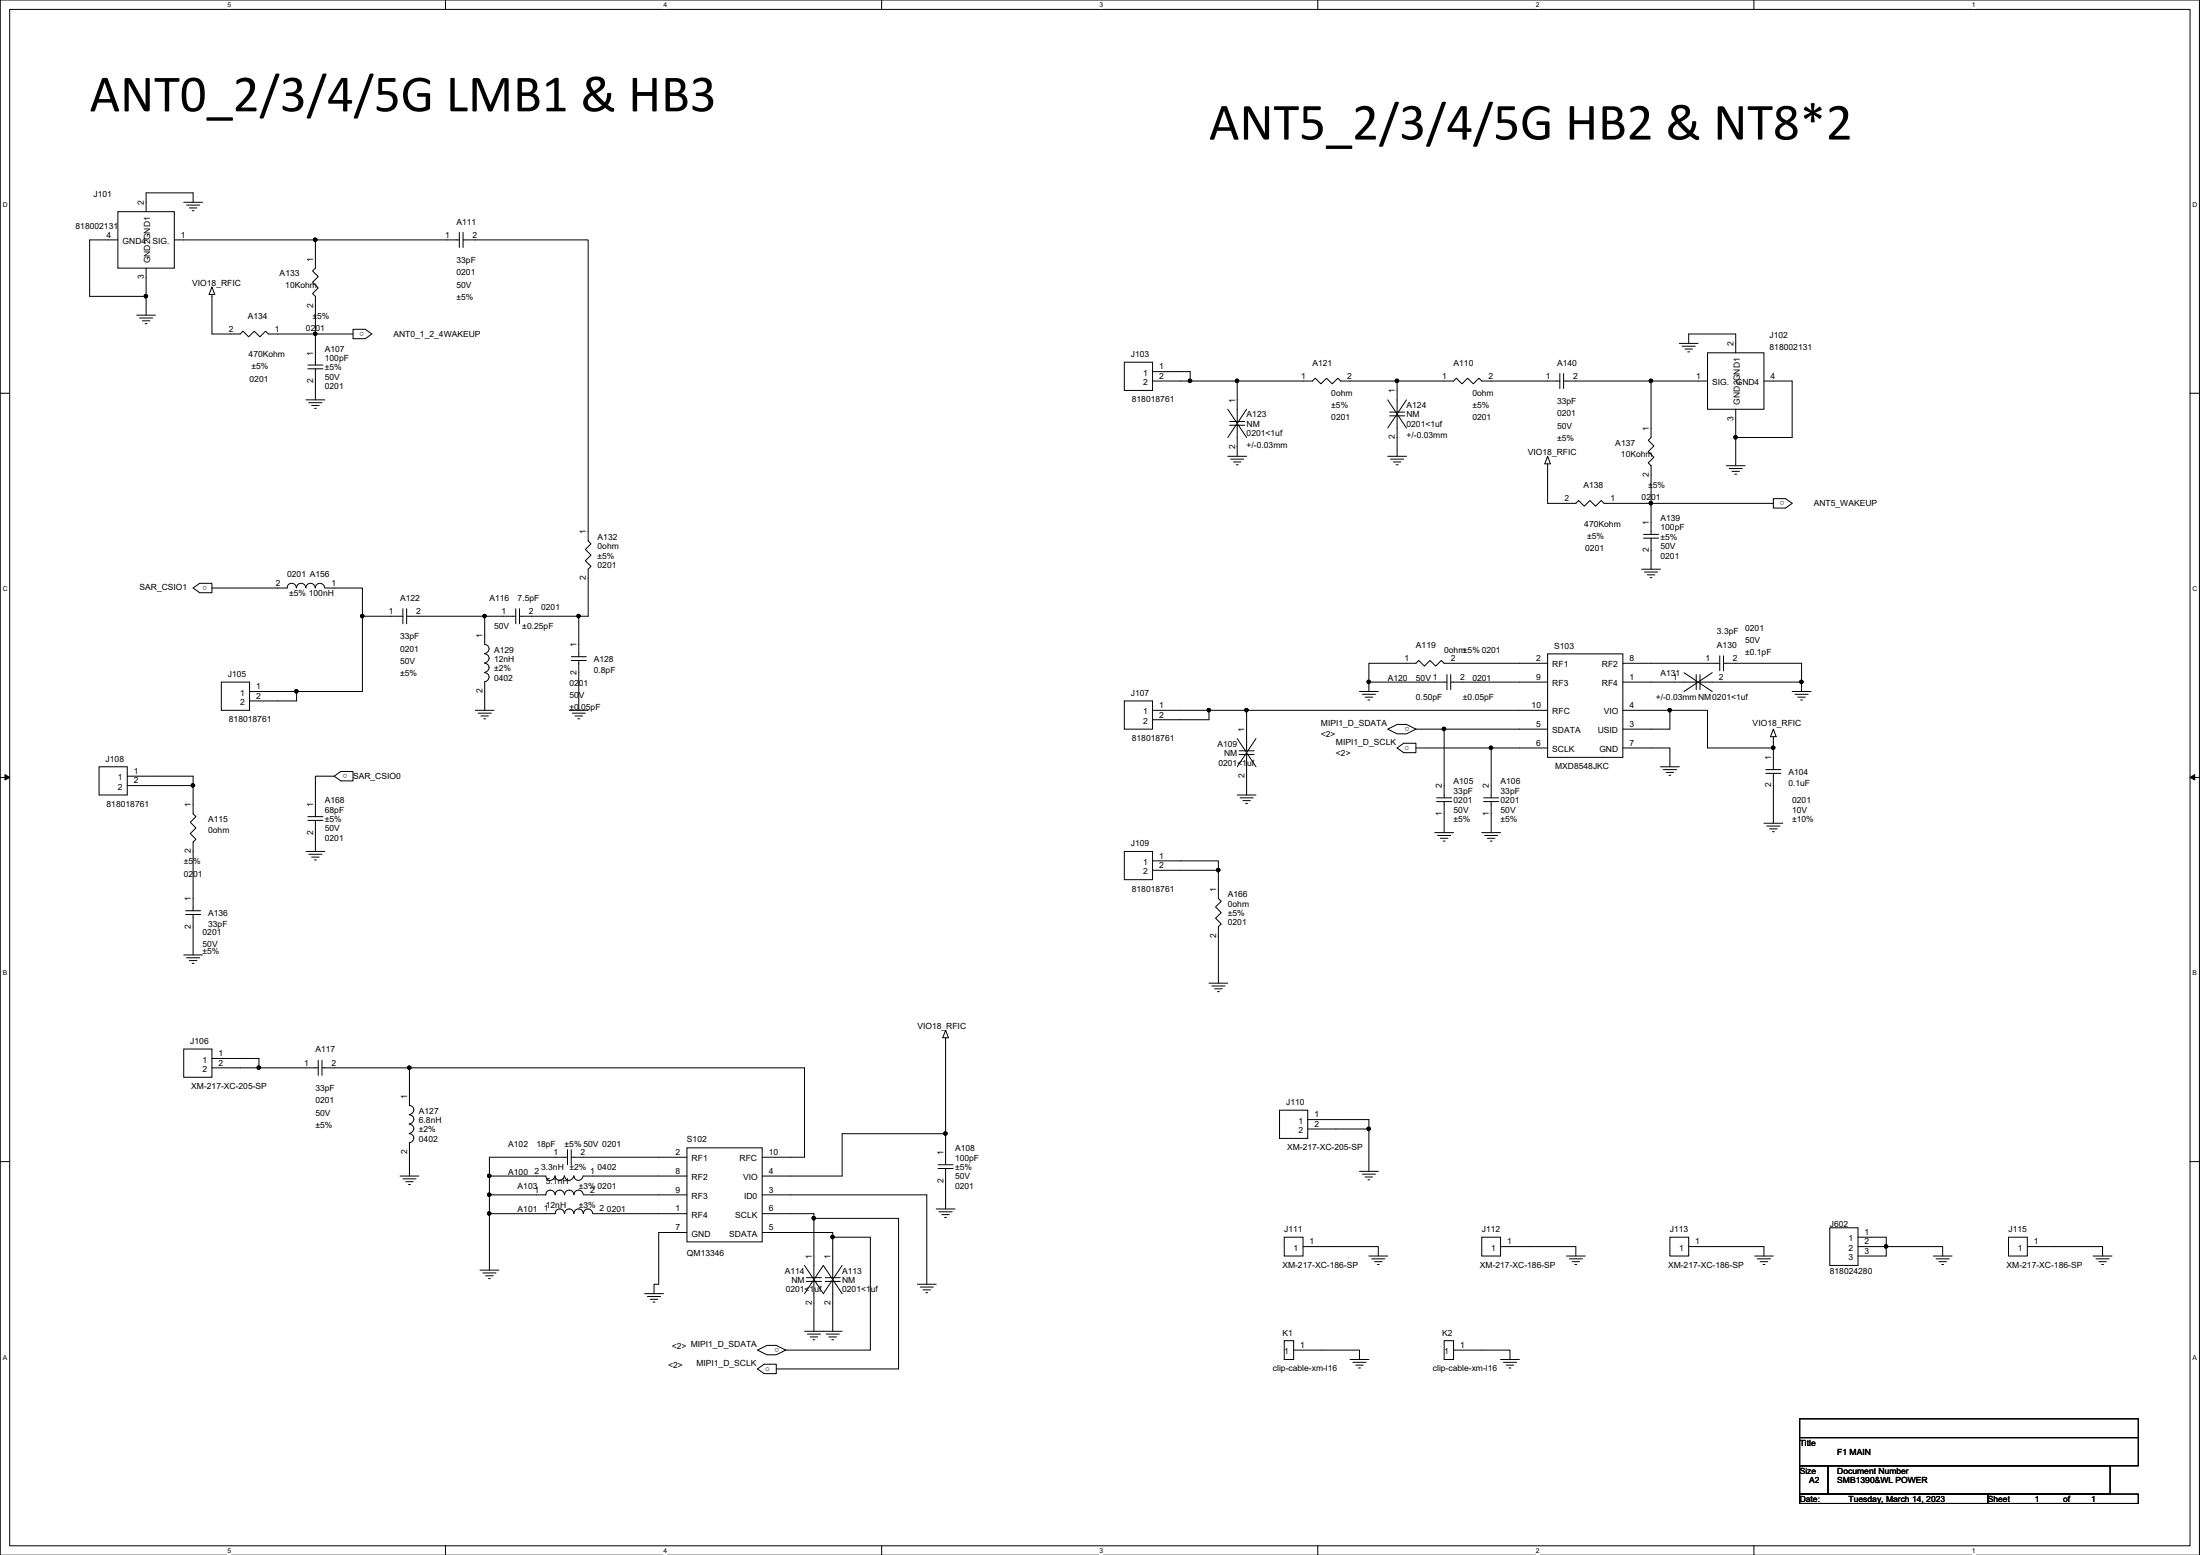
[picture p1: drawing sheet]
<svg xmlns="http://www.w3.org/2000/svg" width="297mm" height="210mm" viewBox="0 0 297 210" stroke-linecap="round" stroke-linejoin="round" font-family="sans-serif">
<path d="M0 0h297v209.9h-297zM1.3 1.3h294.4v207.4h-294.4z" fill="none" stroke="#000" stroke-width=".14"/>
<g fill="#fff">
<path d="M30.7 .1h.5v1h-.5z"/>
<path d="M30.7 208.8h.5v1h-.5z"/>
</g>
<path d="M60.2 0v1.3M60.2 208.7v1.2" fill="none" stroke="#000" stroke-width=".14"/>
<g fill="#fff">
<path d="M89.6 .1h.5v1h-.5z"/>
<path d="M89.6 208.8h.5v1h-.5z"/>
</g>
<path d="M119 0v1.3M119 208.7v1.2" fill="none" stroke="#000" stroke-width=".14"/>
<g fill="#fff">
<path d="M148.5 .1h.5v1h-.5z"/>
<path d="M148.5 208.8h.5v1h-.5z"/>
</g>
<path d="M177.9 0v1.3M177.9 208.7v1.2" fill="none" stroke="#000" stroke-width=".14"/>
<g fill="#fff">
<path d="M207.3 .1h.6v1h-.6z"/>
<path d="M207.3 208.8h.6v1h-.6z"/>
</g>
<path d="M236.8 0v1.3M236.8 208.7v1.2" fill="none" stroke="#000" stroke-width=".14"/>
<g fill="#fff">
<path d="M266.2 .1h.5v1h-.5z"/>
<path d="M266.2 208.8h.5v1h-.5z"/>
<path d="M.4 27.2h.6v1h-.6z"/>
<path d="M296 27.2h.7v1h-.7z"/>
<path d="M.4 79h.6v1h-.6z"/>
<path d="M296 79h.7v1h-.7z"/>
</g>
<path d="M0 53.1h1.3M295.7 53.1h1.3" fill="none" stroke="#000" stroke-width=".14"/>
<g fill="#fff">
<path d="M.4 130.9h.6v1h-.6z"/>
<path d="M296 130.9h.6v1h-.6z"/>
</g>
<path d="M0 104.9h1.3M.7 104.6l.6 .3-.6 .4zM295.7 104.9h1.3M295.7 104.9l.6-.3v.7z" fill="none" stroke="#000" stroke-width=".14"/>
<path d="M.7 104.6l.6 .3-.6 .4zM295.7 104.9l.6-.3v.7z" fill="#000"/>
<g fill="#fff">
<path d="M.4 182.7h.5v1h-.5z"/>
<path d="M296 182.7h.6v1h-.6z"/>
</g>
<g fill="none" stroke="#000" stroke-width=".14">
<path d="M15.9 28.6h7.6v7.6h-7.6zM15.9 32.4h-3.8v7.6h7.6M19.5 39.8h.4v.2v.1l-.2 .1-.2-.1zM19.7 36.2v3.8M23.5 32.4h19.1M24.8 27.3h2.5M25.2 27.7h1.8M25.6 28.1h1M25.9 28.4h.3M26.1 27.3v-1.3h-6.4v2.6M28.6 39.8v5.3h3.8l.4-.4 .8 .8 .7-.8 .8 .8 .8-.8 .3 .4h6.4M28.6 38.7l.4 1.1h-.8z"/>
<path d="M42.4 32.2h.3l.1 .1-.1 .2-.2 .1-.1-.1zM62 31.4v2M62 32.4h-19.4v3.8l-.4 .4 .8 .7-.8 .8 .8 .8-.8 .7 .4 .4v5.1M62.5 32.4h16.9v40.6l.4 .4-.8 .8 .8 .7-.8 .8 .8 .8-.4 .3v6.4h-1.3v5.4M62.5 31.4v2M18.5 42.5h2.5M18.8 42.9h1.8M19.2 43.3h1M19.6 43.7h.3M19.7 40v2.5M41.3 54h2.6M41.6 49.3h2"/>
<path d="M41.6 49.8h2M41.7 54.4h1.8M42.1 54.7h1M42.4 44.9h.3l.1 .1-.1 .2-.2 .1-.1-.1zM42.5 55.1h.2M42.6 45.1h5.1M42.6 45.1v4.2M42.6 49.8v4.2M47.7 44.4h1.6l.9 .7-.9 .6h-1.6zM151.8 48.9h3.8v3.8h-3.8zM155.6 50.2h5.1v1.2M155.6 51.4h11.4"/>
<path d="M160.5 51.2h.3l.1 .2-.1 .2h-.1h-.2zM165.8 55.2l2.5 3.9M166 56.9h2.1M166 57.4h2.1M166.8 51.2h.4l.1 .2-.1 .2h-.2h-.2zM167 51.4v5.5M167 57.4v4.2M167 51.4h10.2l.4-.3 .7 .7 .8-.7 .8 .7 .7-.7 .4 .3h7.6M168.3 55.2l-2.5 3.9M187.4 54l2.5 3.8M187.6 55.6h2M187.6 56.1h2"/>
<path d="M188.4 51.2h.4v.2v.2h-.2h-.2zM188.6 51.4v4.2M188.6 56.1v5.5M188.6 51.4h7.7l.3-.3 .8 .7 .8-.7 .7 .7 .8-.7 .4 .3h10.5M189.9 54l-2.5 3.8M210.6 50.4v2.1M211.1 50.4v2.1M211.1 51.4h11.8M222.7 51.2h.4v.2v.2h-.2h-.2zM222.9 51.4h7.6M222.9 51.4v7.7l-.4 .3 .8 .8-.8 .8 .8 .7-.8 .8 .4 .4v5M226.7 46.4h2.6"/>
<path d="M227.1 46.7h1.8M227.5 47.1h1M227.9 47.5h.2M228 46.4v-1.3h6.4v2.5M230.5 47.6h7.7v7.6h-7.7zM234.2 58.9h.3l.1 .1-.1 .2-.2 .1-.1-.1zM234.4 55.2v3.9M234.4 59.1v3.8M238.2 51.4h3.8v7.7h-7.6M26.1 79.4l.9-.7h1.6v1.3h-1.6zM40 79.3a.61 .61 0 0 0-.6-.6 .61 .61 0 0 0-.6 .7h-10.2M41.3 79.3a.61 .61 0 0 0-.7-.6 .61 .61 0 0 0-.6 .7"/>
<path d="M42.5 79.3a.61 .61 0 0 0-.6-.6 .61 .61 0 0 0-.6 .7M43.8 79.3a.61 .61 0 0 0-.6-.6 .61 .61 0 0 0-.6 .7M43.9 79.4h5v3.8M165.8 61.6h2.5M166.2 62h1.7M166.5 62.4h1.1M166.9 62.7h.3M187.4 61.6h2.5M187.7 62h1.8M188.1 62.4h1M188.5 62.7h.3M209 62.6v5.3h3.8l.3-.3 .8 .7 .8-.7 .7 .7 .8-.7 .4 .3h6.3"/>
<path d="M209 61.6l.3 1h-.7zM221.7 76.8h2.5M221.9 72.1h2M221.9 72.6h2M222 77.2h1.8M222.4 77.6h1M222.7 67.7h.4v.2v.2l-.2 .1-.2-.1zM222.8 78h.3M222.9 67.9v4.2M222.9 72.6v4.2M222.9 67.9h16.5M233.1 62.9h2.5"/>
<path d="M233.5 63.2h1.7M233.8 63.6h1.1M234.2 64h.3M239.4 67.3h1.7l.9 .6-.9 .7h-1.7zM29.9 92.1h3.8v3.8h-3.8zM33.7 93.3h6.3M39.8 93.1h.4l.1 .2-.1 .2-.2 .1-.2-.1zM48.7 83h.4v.1v.2l-.2 .1-.2-.1zM48.9 83.2v10.1h-8.9v1.3h-6.3M48.9 83.2h5.5M54.4 82.2v2M54.9 82.2v2"/>
<path d="M54.9 83.2h10.5M64.2 95.9h2.5M64.6 96.3h1.7M64.9 96.6h1.1M65.2 83h.4l.1 .1-.1 .2-.2 .1-.2-.1zM65.3 97h.3M65.4 92.1v3.8M65.4 88.3a.61 .61 0 0 1 .6 .6 .61 .61 0 0 1-.6 .6M65.4 89.5a.61 .61 0 0 1 .6 .7 .61 .61 0 0 1-.6 .6M65.4 90.8a.61 .61 0 0 1 .6 .6 .61 .61 0 0 1-.6 .6M69.6 83.2h-4.2v3.8a.61 .61 0 0 1 .6 .6 .61 .61 0 0 1-.6 .6M69.6 82.2v2"/>
<path d="M70.1 82.2v2M70.1 83.2h8M76.9 95.9h2.5M77.1 88.6h2.1M77.1 89.2h2.1M77.3 96.3h1.7M77.6 96.6h1.1M77.9 83h.4l.1 .1-.1 .2-.2 .1-.2-.1zM78 97h.3M78.1 89.2v6.7M151.8 94.6h3.8v3.8h-3.8zM155.6 95.9h7.6"/>
<path d="M163 95.7h.4v.1v.2l-.2 .1-.2-.1zM163.2 95.9v1.3h-7.6M163.2 95.9h5.1M167 99.7l2.6 3.8M168.1 95.7h.3l.1 .1-.1 .2-.1 .1-.2-.1zM168.3 95.9v5.4M168.3 95.9h40.7M169.6 99.7l-2.6 3.8M183.6 93.3h2.5M183.9 93.7h1.8M184.3 94.1h1M184.6 91.9h.4v.1v.2l-.2 .1-.2-.1z"/>
<path d="M184.7 94.5h.3M184.8 92.1h10.6M184.8 92.1v1.2M187.4 98.4l1.2-.6h1.3l1.3 .6-1.3 .7h-1.3zM191.2 98.4h3.8M194.8 98.2h.3l.1 .2-.1 .2h-.2h-.1zM195 98.4v9.3M195 98.4h14M195.4 91.1v2M195.9 92.1h13.1M195.9 91.1v2M209 89.5h-14l-.4-.3-.8 .7-.7-.7-.8 .7-.7-.7-.4 .3h-6.4v2.6"/>
<path d="M209 88.3h10.1v13.9h-10.1zM219.1 92.1h9.9M219.1 95.9h6.4M219.1 89.5h13.1M225.3 95.7h.3l.1 .1-.1 .2-.2 .1-.1-.1zM225.5 95.9v2.5h-6.4M225.5 95.9h5v5.1h8.9M227.4 90.8l3.8 2.5M229 91.1v2M229.5 91.1v2M229.5 92.1h13.7M231.2 90.8l-3.8 2.5"/>
<path d="M232.2 88.5v2.1M232.7 88.5v2.1M232.7 89.5h10.5v2.6M239.4 98.4l.4 1h-.7zM239.4 99.4v1.6M242 93.3h2.5M242.4 93.7h1.7M242.7 94.1h1.1M243 91.9h.4l.1 .1-.1 .2-.2 .1-.2-.1zM243.1 94.5h.3M243.2 92.1v1.2M13.4 103.5h3.8v3.8h-3.8z"/>
<path d="M17.2 104.8h8.9v1.2M17.2 106h8.9M25.9 105.8h.3l.1 .2-.1 .2-.2 .1-.1-.1zM26.1 106v3.9l.4 .3-.8 .8 .8 .8-.8 .7 .8 .8-.4 .4v9.2M41.3 114.9h2.6M41.6 110.2h2M41.6 110.7h2M41.7 115.3h1.8M42.1 115.7h1M42.5 116.1h.2M42.6 110.7v4.2M45.1 104.8l.9-.7h1.7v1.3h-1.7z"/>
<path d="M45.1 104.8h-2.5v5.4M151.8 114.9h3.8v3.8h-3.8zM155.6 116.2h8.9v1.3M155.6 117.5h8.9v3.8l.4 .4-.8 .7 .8 .8-.8 .8 .8 .7-.4 .4v7.6M164.3 117.3h.3l.1 .1-.1 .2-.1 .1-.2-.1zM167 107.3h2.6M167.3 101.3h2M167.3 101.9h2M167.4 107.7h1.8M167.8 108.1h1M168.2 108.5h.2M168.3 101.9v5.4"/>
<path d="M188.6 101l.9-.7h1.7v1.3h-1.7zM191.2 101h10.1M193.7 112.4h2.6M194 108.2h2M194 107.7h2M194.1 112.8h1.8M194.5 113.2h1M194.9 113.5h.2M195 108.2v4.2M200.1 112.4h2.5M200.3 108.2h2M200.3 107.7h2"/>
<path d="M200.4 112.8h1.8M200.8 113.2h1M201.1 100.8h.4v.1v.2l-.2 .1-.2-.1zM201.2 113.5h.3M201.3 101h7.7M201.3 108.2v4.2M201.3 101v6.7M219.1 101h6.4v2.5M224.2 103.5h2.5M224.6 103.9h1.8M225 104.3h1M225.3 104.6h.3"/>
<path d="M238.2 111.1h2.5M238.4 103.9h2M238.4 104.4h2M238.5 111.5h1.8M238.9 111.9h1M239.2 100.8h.4v.1v.2l-.2 .1-.2-.1zM239.3 112.3h.3M239.4 101v2.9M239.4 104.4v6.7M24.8 128.9h2.5M25.1 122.9h2M25.1 123.4h2"/>
<path d="M25.2 129.3h1.8M25.6 129.7h1M25.9 130h.3M26.1 123.4v5.5M127.7 139.1l.4 1h-.8zM163.2 132.7h2.6M163.6 133.1h1.8M164 133.5h1M164.4 133.9h.2M0 156.8h1.3M24.8 141.6h3.8v3.8h-3.8zM28.6 142.9h6.4v1.2"/>
<path d="M28.6 144.1h6.4M34.8 143.9h.3l.1 .2-.1 .2-.2 .1-.1-.1zM35 144.1h8M43 143.1v2.1M43.5 143.1v2.1M43.5 144.1h11.8M54 158.7h2.6M54.4 159.1h1.8M54.8 159.5h1M55.1 143.9h.3l.1 .2-.1 .2-.2 .1-.1-.1zM55.2 159.9h.2M55.3 150.5a.61 .61 0 0 1 .6 .6 .61 .61 0 0 1-.7 .6"/>
<path d="M55.3 151.8a.61 .61 0 0 1 .6 .6 .61 .61 0 0 1-.7 .6M55.3 153a.61 .61 0 0 1 .6 .7 .61 .61 0 0 1-.7 .6M55.3 144.1v5.1a.61 .61 0 0 1 .6 .7 .61 .61 0 0 1-.7 .6M55.3 154.3v4.4M55.3 144.1h53.3v12.1h-5.7M65.9 158.6h.3l.1 .1-.1 .2-.2 .1-.1-.1zM66.1 158.7v2.6M74.9 158.7a.61 .61 0 0 1-.6 .6 .61 .61 0 0 1-.6-.6h-7.6M76.2 158.7a.61 .61 0 0 1-.6 .6 .61 .61 0 0 1-.6-.6M76.6 155.2v2M76.6 156.2h-10.5v2.5M77.1 155.2v2"/>
<path d="M77.1 156.2h15.6M77.5 158.7a.61 .61 0 0 1-.6 .6 .61 .61 0 0 1-.7-.6M78.7 158.7a.61 .61 0 0 1-.6 .6 .61 .61 0 0 1-.6-.6M78.8 158.7h13.9M92.7 154.9h10.2v12.7h-10.2zM126.7 157.2h2M126.7 157.7h2M127.5 152.8h.3l.1 .2-.1 .2h-.2h-.1zM127.7 140.1v12.9M127.7 153v4.2M127.7 157.7v5.5M127.7 153h-14v5.7h-10.8"/>
<path d="M172.8 149.9h3.8v3.8h-3.8zM176.6 151.1h8.2v1.3M176.6 152.4h8.2M183.6 158.1h2.5M183.9 158.5h1.8M184.3 158.9h1M184.6 152.2h.4v.2v.1l-.2 .1-.2-.1zM184.7 159.3h.3M184.8 152.4v5.7M295.7 156.8h1.3M64.8 171.4h2.5M65.2 171.8h1.8"/>
<path d="M65.6 172.2h1M65.9 161.1h.3l.1 .1-.1 .2-.2 .1-.1-.1zM65.9 163.6h.3l.1 .2-.1 .2h-.2h-.1zM66 172.6h.2M66.1 161.3v2.5M66.1 163.8v7.6M74.9 161.2a.61 .61 0 0 0-.6-.5 .61 .61 0 0 0-.6 .6h-7.6M76.2 161.2a.61 .61 0 0 0-.6-.5 .61 .61 0 0 0-.6 .6M76.2 163.8a.61 .61 0 0 0-.6-.6 .61 .61 0 0 0-.6 .6h-8.9M77.5 161.2a.61 .61 0 0 0-.7-.5 .61 .61 0 0 0-.6 .6M77.5 163.8a.61 .61 0 0 0-.7-.6 .61 .61 0 0 0-.6 .6M78.7 161.2a.61 .61 0 0 0-.6-.5 .61 .61 0 0 0-.6 .6"/>
<path d="M78.7 163.8a.61 .61 0 0 0-.6-.6 .61 .61 0 0 0-.6 .6M78.8 161.3h13.9M80 163.8a.61 .61 0 0 0-.6-.6 .61 .61 0 0 0-.6 .6M80 163.8h12.7M87 174.6h2.6M87.4 175h1.8M87.8 175.4h1M88.2 175.8h.2M92.7 166.4h-3.8v7h-.6v1.2M102.9 166.4h9.5v.6M102.9 163.8h7v.7h11.4v20.3h-16.5M102.9 161.3h22.2v12.1"/>
<path d="M108.6 174.6l2.6-3.8 2.5 3.8M108.6 179.7h5.1M108.6 170.8l2.6 3.8 2.5-3.8M108.9 172.5h2M108.9 173h2M109.7 164.3h.3l.1 .1-.1 .2-.1 .1-.2-.1zM109.9 164.5v8M109.9 173v6.7M111.4 172.5h2M111.4 173h2M112.2 166.8h.4v.2v.1l-.2 .1-.2-.1zM112.4 167v5.5"/>
<path d="M112.4 173v6.7M112.4 167h5.1v15.2h-11.4M123.9 173.4h2.5M124.2 173.7h1.8M124.6 174.1h1M125 174.5h.3M126.4 163.2h2.5M126.8 163.6h1.8M127.2 164h1M127.5 164.3h.3M173.4 167h2.5v2.5h-2.5zM175.9 168.3h10.2v1.2"/>
<path d="M184.8 169.5h2.6M185.2 169.9h1.8M185.6 170.3h1M186 170.7h.2M200.1 167h2.5v2.5h-2.5zM202.6 168.3h10.2v1.2M211.5 169.5h2.5M211.9 169.9h1.8M212.3 170.3h1M212.6 170.7h.3M225.5 167h2.5v2.5h-2.5zM228 168.3h10.2v1.2"/>
<path d="M236.9 169.5h2.5M237.3 169.9h1.8M237.7 170.3h1M238 170.7h.3M247.1 165.7h3.8v5.1h-3.8zM250.9 167h3.8v1.3M250.9 168.3h3.8M254.5 168.1h.3l.1 .1-.1 .2-.2 .1-.1-.1zM254.7 168.3v1.2h-3.8M254.7 168.3h7.6v1.2M261 169.5h2.6M261.4 169.9h1.8"/>
<path d="M261.8 170.3h1M262.2 170.7h.2M271.2 167h2.5v2.5h-2.5zM273.7 168.3h10.2v1.2M282.6 169.5h2.6M283 169.9h1.8M283.4 170.3h1M283.8 170.7h.2M102.3 182.2l1.2-.6h1.3l1.3 .6-1.3 .7h-1.3zM102.3 184.8l.9-.7h1.6v1.3h-1.6zM109 180.1h1.8M109.4 180.5h1"/>
<path d="M109.8 180.8h.2M111.5 180.1h1.8M111.9 180.5h1M112.3 180.8h.3M173.4 181h1.3v2.5h-1.3zM174.7 182.2h8.9v1.3M182.3 183.5h2.5M182.7 183.9h1.7M183 184.3h1.1M183.4 184.7h.3M195 181h1.3v2.5h-1.3zM196.3 182.2h7.6v1.3"/>
<path d="M202.6 183.5h2.5M203 183.9h1.8M203.4 184.3h1M203.7 184.7h.3M243 191.5h45.7v2.6h-45.7zM243 194.1h45.7v3.8h-45.7zM243 197.9h3.8v3.8h-3.8zM246.8 197.9h38.1v3.8h-38.1zM243 201.7h25.4v1.2h-25.4zM268.4 201.7h20.3v1.2h-20.3z"/>
</g>
<g fill="#000">
<path d="M19.5 39.8h.4v.2v.1l-.2 .1-.2-.1z" fill-rule="evenodd"/>
<path d="M19.5 39.8h.4v.2v.1l-.2 .1-.2-.1z" fill-rule="evenodd"/>
<path d="M42.4 32.2h.3l.1 .1-.1 .2-.2 .1-.1-.1z" fill-rule="evenodd"/>
<path d="M42.4 32.2h.3l.1 .1-.1 .2-.2 .1-.1-.1z" fill-rule="evenodd"/>
<path d="M42.4 44.9h.3l.1 .1-.1 .2-.2 .1-.1-.1z" fill-rule="evenodd"/>
<path d="M42.4 44.9h.3l.1 .1-.1 .2-.2 .1-.1-.1z" fill-rule="evenodd"/>
<path d="M160.5 51.2h.3l.1 .2-.1 .2h-.1h-.2z" fill-rule="evenodd"/>
<path d="M160.5 51.2h.3l.1 .2-.1 .2h-.1h-.2z" fill-rule="evenodd"/>
<path d="M166.8 51.2h.4l.1 .2-.1 .2h-.2h-.2z" fill-rule="evenodd"/>
<path d="M166.8 51.2h.4l.1 .2-.1 .2h-.2h-.2z" fill-rule="evenodd"/>
<path d="M188.4 51.2h.4v.2v.2h-.2h-.2z" fill-rule="evenodd"/>
<path d="M188.4 51.2h.4v.2v.2h-.2h-.2z" fill-rule="evenodd"/>
<path d="M222.7 51.2h.4v.2v.2h-.2h-.2z" fill-rule="evenodd"/>
<path d="M222.7 51.2h.4v.2v.2h-.2h-.2z" fill-rule="evenodd"/>
<path d="M234.2 58.9h.3l.1 .1-.1 .2-.2 .1-.1-.1z" fill-rule="evenodd"/>
<path d="M234.2 58.9h.3l.1 .1-.1 .2-.2 .1-.1-.1z" fill-rule="evenodd"/>
<path d="M222.7 67.7h.4v.2v.2l-.2 .1-.2-.1z" fill-rule="evenodd"/>
<path d="M222.7 67.7h.4v.2v.2l-.2 .1-.2-.1z" fill-rule="evenodd"/>
<path d="M39.8 93.1h.4l.1 .2-.1 .2-.2 .1-.2-.1z" fill-rule="evenodd"/>
<path d="M39.8 93.1h.4l.1 .2-.1 .2-.2 .1-.2-.1z" fill-rule="evenodd"/>
<path d="M48.7 83h.4v.1v.2l-.2 .1-.2-.1z" fill-rule="evenodd"/>
<path d="M48.7 83h.4v.1v.2l-.2 .1-.2-.1z" fill-rule="evenodd"/>
<path d="M65.2 83h.4l.1 .1-.1 .2-.2 .1-.2-.1z" fill-rule="evenodd"/>
<path d="M65.2 83h.4l.1 .1-.1 .2-.2 .1-.2-.1z" fill-rule="evenodd"/>
<path d="M77.9 83h.4l.1 .1-.1 .2-.2 .1-.2-.1z" fill-rule="evenodd"/>
<path d="M77.9 83h.4l.1 .1-.1 .2-.2 .1-.2-.1z" fill-rule="evenodd"/>
<path d="M163 95.7h.4v.1v.2l-.2 .1-.2-.1z" fill-rule="evenodd"/>
<path d="M163 95.7h.4v.1v.2l-.2 .1-.2-.1z" fill-rule="evenodd"/>
<path d="M168.1 95.7h.3l.1 .1-.1 .2-.1 .1-.2-.1z" fill-rule="evenodd"/>
<path d="M168.1 95.7h.3l.1 .1-.1 .2-.1 .1-.2-.1z" fill-rule="evenodd"/>
<path d="M184.6 91.9h.4v.1v.2l-.2 .1-.2-.1z" fill-rule="evenodd"/>
<path d="M184.6 91.9h.4v.1v.2l-.2 .1-.2-.1z" fill-rule="evenodd"/>
<path d="M194.8 98.2h.3l.1 .2-.1 .2h-.2h-.1z" fill-rule="evenodd"/>
<path d="M194.8 98.2h.3l.1 .2-.1 .2h-.2h-.1z" fill-rule="evenodd"/>
<path d="M225.3 95.7h.3l.1 .1-.1 .2-.2 .1-.1-.1z" fill-rule="evenodd"/>
<path d="M225.3 95.7h.3l.1 .1-.1 .2-.2 .1-.1-.1z" fill-rule="evenodd"/>
<path d="M243 91.9h.4l.1 .1-.1 .2-.2 .1-.2-.1z" fill-rule="evenodd"/>
<path d="M243 91.9h.4l.1 .1-.1 .2-.2 .1-.2-.1z" fill-rule="evenodd"/>
<path d="M25.9 105.8h.3l.1 .2-.1 .2-.2 .1-.1-.1z" fill-rule="evenodd"/>
<path d="M25.9 105.8h.3l.1 .2-.1 .2-.2 .1-.1-.1z" fill-rule="evenodd"/>
<path d="M164.3 117.3h.3l.1 .1-.1 .2-.1 .1-.2-.1z" fill-rule="evenodd"/>
<path d="M164.3 117.3h.3l.1 .1-.1 .2-.1 .1-.2-.1z" fill-rule="evenodd"/>
<path d="M201.1 100.8h.4v.1v.2l-.2 .1-.2-.1z" fill-rule="evenodd"/>
<path d="M201.1 100.8h.4v.1v.2l-.2 .1-.2-.1z" fill-rule="evenodd"/>
<path d="M239.2 100.8h.4v.1v.2l-.2 .1-.2-.1z" fill-rule="evenodd"/>
<path d="M239.2 100.8h.4v.1v.2l-.2 .1-.2-.1z" fill-rule="evenodd"/>
<path d="M34.8 143.9h.3l.1 .2-.1 .2-.2 .1-.1-.1z" fill-rule="evenodd"/>
<path d="M34.8 143.9h.3l.1 .2-.1 .2-.2 .1-.1-.1z" fill-rule="evenodd"/>
<path d="M55.1 143.9h.3l.1 .2-.1 .2-.2 .1-.1-.1z" fill-rule="evenodd"/>
<path d="M55.1 143.9h.3l.1 .2-.1 .2-.2 .1-.1-.1z" fill-rule="evenodd"/>
<path d="M65.9 158.6h.3l.1 .1-.1 .2-.2 .1-.1-.1z" fill-rule="evenodd"/>
<path d="M65.9 158.6h.3l.1 .1-.1 .2-.2 .1-.1-.1z" fill-rule="evenodd"/>
<path d="M127.5 152.8h.3l.1 .2-.1 .2h-.2h-.1z" fill-rule="evenodd"/>
<path d="M127.5 152.8h.3l.1 .2-.1 .2h-.2h-.1z" fill-rule="evenodd"/>
<path d="M184.6 152.2h.4v.2v.1l-.2 .1-.2-.1z" fill-rule="evenodd"/>
<path d="M184.6 152.2h.4v.2v.1l-.2 .1-.2-.1z" fill-rule="evenodd"/>
<path d="M65.9 161.1h.3l.1 .1-.1 .2-.2 .1-.1-.1z" fill-rule="evenodd"/>
<path d="M65.9 163.6h.3l.1 .2-.1 .2h-.2h-.1z" fill-rule="evenodd"/>
<path d="M65.9 161.1h.3l.1 .1-.1 .2-.2 .1-.1-.1z" fill-rule="evenodd"/>
<path d="M65.9 163.6h.3l.1 .2-.1 .2h-.2h-.1z" fill-rule="evenodd"/>
<path d="M109.7 164.3h.3l.1 .1-.1 .2-.1 .1-.2-.1z" fill-rule="evenodd"/>
<path d="M109.7 164.3h.3l.1 .1-.1 .2-.1 .1-.2-.1z" fill-rule="evenodd"/>
<path d="M112.2 166.8h.4v.2v.1l-.2 .1-.2-.1z" fill-rule="evenodd"/>
<path d="M112.2 166.8h.4v.2v.1l-.2 .1-.2-.1z" fill-rule="evenodd"/>
<path d="M254.5 168.1h.3l.1 .1-.1 .2-.2 .1-.1-.1z" fill-rule="evenodd"/>
<path d="M254.5 168.1h.3l.1 .1-.1 .2-.2 .1-.1-.1z" fill-rule="evenodd"/>
</g>
<g font-size="7.1">
<text x="12.1" y="15">ANT0_2/3/4/5G LMB1 &amp; HB3</text>
<text x="163.2" y="18.8">ANT5_2/3/4/5G HB2 &amp; NT8*2</text>
</g>
<g font-size="1.1">
<text x="12.6" y="26.6">J101</text>
<text x="19.4" y="27.7" transform="rotate(-90 19.4 27.7)">2</text>
<text x="10.2" y="30.9">818002131</text>
<text x="14.4" y="32.1">4</text>
<text x="16.5" y="32.9">GND4</text>
<text x="20.3" y="35.6" transform="rotate(-90 20.3 35.6)">GND2GND1</text>
<text x="20.6" y="32.9">SIG.</text>
<text x="24.4" y="32.1">1</text>
<text x="42.3" y="35.3" transform="rotate(-90 42.3 35.3)">1</text>
<text x="60.1" y="32.1">1</text>
<text x="61.6" y="30.3">A111</text>
<text x="61.6" y="35.5">33pF</text>
<text x="63.8" y="32.1">2</text>
<text x="19.4" y="37.7" transform="rotate(-90 19.4 37.7)">3</text>
<text x="25.9" y="38.6">VIO18_RFIC</text>
<text x="37.8" y="37.3">A133</text>
<text x="38.5" y="38.8">10Kohm</text>
<text x="42.3" y="41.5" transform="rotate(-90 42.3 41.5)">2</text>
<text x="61.6" y="37.2">0201</text>
<text x="61.6" y="38.8">50V</text>
<text x="61.6" y="40.5">±5%</text>
<text x="30.9" y="44.8">2</text>
<text x="33.4" y="43">A134</text>
<text x="37.1" y="44.8">1</text>
<text x="41.3" y="44.7">0201</text>
<text x="42.2" y="43">±5%</text>
<text x="43.9" y="47.5">A107</text>
<text x="49.2" y="44.8" transform="rotate(180 49.2 44.8)">o</text>
<text x="53.1" y="45.4">ANT0_1_2_4WAKEUP</text>
<text x="234.1" y="46.7" transform="rotate(-90 234.1 46.7)">2</text>
<text x="238.9" y="45.7">J102</text>
<text x="238.9" y="47.2">818002131</text>
<text x="33.6" y="48.2">470Kohm</text>
<text x="33.7" y="51.5">0201</text>
<text x="33.9" y="49.9">±5%</text>
<text x="42.3" y="51.7" transform="rotate(-90 42.3 51.7)">2</text>
<text x="42.3" y="48" transform="rotate(-90 42.3 48)">1</text>
<text x="43.9" y="48.7">100pF</text>
<text x="43.9" y="52.5">0201</text>
<text x="43.9" y="51.3">50V</text>
<text x="43.9" y="50">±5%</text>
<text x="152.7" y="48.2">J103</text>
<text x="154.3" y="50.7">1</text>
<text x="154.3" y="52">2</text>
<text x="156.5" y="49.9">1</text>
<text x="156.5" y="51.1">2</text>
<text x="175.7" y="51.1">1</text>
<text x="177.2" y="49.4">A121</text>
<text x="179.7" y="53.4">0ohm</text>
<text x="181.9" y="51.1">2</text>
<text x="188.3" y="53.1" transform="rotate(-90 188.3 53.1)">1</text>
<text x="194.7" y="51.1">1</text>
<text x="196.3" y="49.4">A110</text>
<text x="198.8" y="53.4">0ohm</text>
<text x="201" y="51.1">2</text>
<text x="208.7" y="51.1">1</text>
<text x="210.2" y="49.4">A140</text>
<text x="212.4" y="51.1">2</text>
<text x="229" y="51.1">1</text>
<text x="231.2" y="52">SIG.</text>
<text x="234.4" y="52">GND4</text>
<text x="239.1" y="51.1">4</text>
<text x="152.8" y="54.3">818018761</text>
<text x="166.7" y="54.4" transform="rotate(-90 166.7 54.4)">1</text>
<text x="168.3" y="56.3">A123</text>
<text x="168.3" y="57.6">NM</text>
<text x="168.3" y="58.9">0201&lt;1uf</text>
<text x="179.7" y="55.1">±5%</text>
<text x="179.7" y="56.7">0201</text>
<text x="188.3" y="59.3" transform="rotate(-90 188.3 59.3)">2</text>
<text x="189.9" y="55.1">A124</text>
<text x="189.9" y="56.3">NM</text>
<text x="189.9" y="57.6">0201&lt;1uf</text>
<text x="189.9" y="59.1">+/-0.03mm</text>
<text x="198.8" y="55.1">±5%</text>
<text x="198.8" y="56.7">0201</text>
<text x="210.2" y="54.6">33pF</text>
<text x="210.2" y="56.2">0201</text>
<text x="210.2" y="57.9">50V</text>
<text x="210.2" y="59.5">±5%</text>
<text x="222.6" y="58.2" transform="rotate(-90 222.6 58.2)">1</text>
<text x="234.1" y="56.8" transform="rotate(-90 234.1 56.8)">3</text>
<text x="234.9" y="54.6" transform="rotate(-90 234.9 54.6)">GND2GND1</text>
<text x="166.7" y="60.6" transform="rotate(-90 166.7 60.6)">2</text>
<text x="168.3" y="60.4">+/-0.03mm</text>
<text x="206.3" y="61.4">VIO18_RFIC</text>
<text x="213.8" y="65.9">A138</text>
<text x="218.1" y="60.2">A137</text>
<text x="218.9" y="61.7">10Kohm</text>
<text x="222.5" y="65.9">±5%</text>
<text x="222.6" y="64.4" transform="rotate(-90 222.6 64.4)">2</text>
<text x="211.2" y="67.6">2</text>
<text x="213.9" y="71.1">470Kohm</text>
<text x="217.5" y="67.6">1</text>
<text x="221.7" y="67.5">0201</text>
<text x="222.6" y="70.9" transform="rotate(-90 222.6 70.9)">1</text>
<text x="224.2" y="70.3">A139</text>
<text x="224.2" y="71.6">100pF</text>
<text x="241" y="67.6" transform="rotate(180 241 67.6)">o</text>
<text x="244.9" y="68.3">ANT5_WAKEUP</text>
<text x="38.8" y="77.9">0201 A156</text>
<text x="79.1" y="72.1" transform="rotate(-90 79.1 72.1)">1</text>
<text x="80.7" y="72.9">A132</text>
<text x="80.7" y="74.1">0ohm</text>
<text x="80.7" y="75.4">±5%</text>
<text x="80.7" y="76.7">0201</text>
<text x="214" y="74.4">0201</text>
<text x="214.3" y="72.7">±5%</text>
<text x="222.6" y="74.5" transform="rotate(-90 222.6 74.5)">2</text>
<text x="224.2" y="75.4">0201</text>
<text x="224.2" y="74.1">50V</text>
<text x="224.2" y="72.9">±5%</text>
<text x="18.8" y="79.6">SAR_CSIO1</text>
<text x="28" y="79.1" transform="rotate(180 28 79.1)">o</text>
<text x="37.3" y="79.1">2</text>
<text x="39" y="80.5">±5% 100nH</text>
<text x="44.7" y="79.1">1</text>
<text x="52.5" y="82.9">1</text>
<text x="54" y="81.1">A122</text>
<text x="56.2" y="82.9">2</text>
<text x="66.1" y="81.1">A116</text>
<text x="67.7" y="82.9">1</text>
<text x="69.9" y="81.1">7.5pF</text>
<text x="71.4" y="82.9">2</text>
<text x="73.1" y="82.4">0201</text>
<text x="79.1" y="78.4" transform="rotate(-90 79.1 78.4)">2</text>
<text x="54" y="86.3">33pF</text>
<text x="54" y="88">0201</text>
<text x="54" y="89.6">50V</text>
<text x="65.1" y="86.1" transform="rotate(-90 65.1 86.1)">1</text>
<text x="66.7" y="88.1">A129</text>
<text x="66.7" y="89.4">12nH</text>
<text x="66.7" y="84.9">50V</text>
<text x="70.5" y="84.9">±0.25pF</text>
<text x="77.8" y="87.4" transform="rotate(-90 77.8 87.4)">1</text>
<text x="80.2" y="89.4">A128</text>
<text x="189.7" y="89.2">1</text>
<text x="191.2" y="87.5">A119</text>
<text x="195" y="88.1">0ohm±5% 0201</text>
<text x="195.9" y="89.2">2</text>
<text x="207.4" y="89.2">2</text>
<text x="209.8" y="87.6">S103</text>
<text x="220" y="89.2">8</text>
<text x="230.3" y="89.2">1</text>
<text x="231.8" y="87.5">A130</text>
<text x="231.8" y="85.6">3.3pF</text>
<text x="234" y="89.2">2</text>
<text x="235.6" y="85.2">0201</text>
<text x="235.6" y="86.8">50V</text>
<text x="235.6" y="88.5">±0.1pF</text>
<text x="30.8" y="91.4">J105</text>
<text x="32.4" y="93.9">1</text>
<text x="32.4" y="95.2">2</text>
<text x="34.6" y="93">1</text>
<text x="34.6" y="94.3">2</text>
<text x="54" y="91.3">±5%</text>
<text x="65.1" y="93.6" transform="rotate(-90 65.1 93.6)">2</text>
<text x="66.7" y="90.6">±2%</text>
<text x="66.7" y="91.9">0402</text>
<text x="76.9" y="92.5">0201</text>
<text x="76.9" y="94.2">50V</text>
<text x="76.9" y="95.8">±0.05pF</text>
<text x="77.8" y="91.1" transform="rotate(-90 77.8 91.1)">2</text>
<text x="80.2" y="90.9">0.8pF</text>
<text x="152.7" y="93.9">J107</text>
<text x="156.5" y="95.6">1</text>
<text x="187.4" y="91.9">A120</text>
<text x="191.2" y="94.4">0.50pF</text>
<text x="191.2" y="91.9">50V 1</text>
<text x="197.1" y="91.8">2</text>
<text x="197.5" y="94.4">±0.05pF</text>
<text x="198.8" y="91.9">0201</text>
<text x="206.8" y="95.6">10</text>
<text x="207.4" y="91.8">9</text>
<text x="209.6" y="90.1">RF1</text>
<text x="209.6" y="92.6">RF3</text>
<text x="216.3" y="92.6">RF4</text>
<text x="216.3" y="90.1">RF2</text>
<text x="220" y="95.6">4</text>
<text x="220" y="91.8">1</text>
<text x="223.6" y="94.4">+/-0.03mmNM0201&lt;1uf</text>
<text x="224.2" y="91.3">A131</text>
<text x="225.8" y="91.8">1</text>
<text x="232.1" y="91.8">2</text>
<text x="30.9" y="97.5">818018761</text>
<text x="152.8" y="100">818018761</text>
<text x="154.3" y="96.4">1</text>
<text x="154.3" y="97.7">2</text>
<text x="156.5" y="96.9">2</text>
<text x="164.4" y="100.8">A109</text>
<text x="168" y="98.8" transform="rotate(-90 168 98.8)">1</text>
<text x="178.3" y="98">MIPI1_D_SDATA</text>
<text x="178.3" y="99.5">&lt;2&gt;</text>
<text x="180.4" y="100.5">MIPI1_D_SCLK</text>
<text x="189.7" y="101.3">o</text>
<text x="190.3" y="98.1" transform="rotate(180 190.3 98.1)">o</text>
<text x="207.4" y="98.1">5</text>
<text x="207.4" y="100.7">6</text>
<text x="209.6" y="99">SDATA</text>
<text x="209.6" y="101.5">SCLK</text>
<text x="209.6" y="96.4">RFC</text>
<text x="215.7" y="99">USID</text>
<text x="215.9" y="101.5">GND</text>
<text x="216.5" y="96.4">VIO</text>
<text x="220" y="98.1">3</text>
<text x="220" y="100.7">7</text>
<text x="236.6" y="98">VIO18_RFIC</text>
<text x="14.3" y="102.8">J108</text>
<text x="15.9" y="105.3">1</text>
<text x="15.9" y="106.6">2</text>
<text x="18.1" y="104.5">1</text>
<text x="18.1" y="105.7">2</text>
<text x="46.9" y="104.5" transform="rotate(180 46.9 104.5)">o</text>
<text x="47.7" y="105.1">SAR_CSIO0</text>
<text x="164.5" y="103.3">0201&lt;1uf</text>
<text x="165.3" y="102.1">NM</text>
<text x="168" y="105" transform="rotate(-90 168 105)">2</text>
<text x="180.4" y="102.1">&lt;2&gt;</text>
<text x="194.7" y="106.4" transform="rotate(-90 194.7 106.4)">2</text>
<text x="196.3" y="105.9">A105</text>
<text x="196.3" y="107.1">33pF</text>
<text x="201" y="106.4" transform="rotate(-90 201 106.4)">2</text>
<text x="202.6" y="105.9">A106</text>
<text x="202.6" y="107.1">33pF</text>
<text x="210" y="103.8">MXD8548JKC</text>
<text x="239.1" y="106.3" transform="rotate(-90 239.1 106.3)">2</text>
<text x="239.1" y="102.6" transform="rotate(-90 239.1 102.6)">1</text>
<text x="241.5" y="104.6">A104</text>
<text x="241.5" y="106.1">0.1uF</text>
<text x="14.4" y="108.9">818018761</text>
<text x="25.8" y="109" transform="rotate(-90 25.8 109)">1</text>
<text x="28.1" y="111">A115</text>
<text x="28.1" y="112.5">0ohm</text>
<text x="42.3" y="112.6" transform="rotate(-90 42.3 112.6)">2</text>
<text x="42.3" y="109" transform="rotate(-90 42.3 109)">1</text>
<text x="43.9" y="108.4">A168</text>
<text x="43.9" y="109.7">68pF</text>
<text x="43.9" y="113.5">0201</text>
<text x="43.9" y="112.2">50V</text>
<text x="43.9" y="111">±5%</text>
<text x="194.7" y="110.1" transform="rotate(-90 194.7 110.1)">1</text>
<text x="196.3" y="108.4">0201</text>
<text x="196.3" y="109.7">50V</text>
<text x="196.3" y="111">±5%</text>
<text x="201" y="110.1" transform="rotate(-90 201 110.1)">1</text>
<text x="202.6" y="108.4">0201</text>
<text x="202.6" y="109.7">50V</text>
<text x="202.6" y="111">±5%</text>
<text x="242" y="108.4">0201</text>
<text x="242" y="109.7">10V</text>
<text x="242" y="111">±10%</text>
<text x="24.8" y="116.7">±5%</text>
<text x="24.8" y="118.3">0201</text>
<text x="25.8" y="115.2" transform="rotate(-90 25.8 115.2)">2</text>
<text x="152.7" y="114.3">J109</text>
<text x="154.3" y="116.8">1</text>
<text x="154.3" y="118">2</text>
<text x="156.5" y="115.9">1</text>
<text x="156.5" y="117.2">2</text>
<text x="25.8" y="125.3" transform="rotate(-90 25.8 125.3)">2</text>
<text x="25.8" y="121.7" transform="rotate(-90 25.8 121.7)">1</text>
<text x="28.1" y="123.7">A136</text>
<text x="28.1" y="125.2">33pF</text>
<text x="152.8" y="120.4">818018761</text>
<text x="164.2" y="120.4" transform="rotate(-90 164.2 120.4)">1</text>
<text x="165.8" y="121.1">A166</text>
<text x="165.8" y="122.4">0ohm</text>
<text x="165.8" y="123.7">±5%</text>
<text x="165.8" y="124.9">0201</text>
<text x="27.3" y="126.2">0201</text>
<text x="27.3" y="127.8">50V</text>
<text x="27.3" y="128.7">±5%</text>
<text x="164.2" y="126.6" transform="rotate(-90 164.2 126.6)">2</text>
<text x="25.7" y="140.9">J106</text>
<text x="27.3" y="143.4">1</text>
<text x="29.5" y="142.6">1</text>
<text x="29.5" y="143.8">2</text>
<text x="41.1" y="143.8">1</text>
<text x="42.6" y="142.1">A117</text>
<text x="44.7" y="143.8">2</text>
<text x="123.9" y="138.9">VIO18_RFIC</text>
<text x="25.8" y="147">XM-217-XC-205-SP</text>
<text x="27.3" y="144.7">2</text>
<text x="42.6" y="147.3">33pF</text>
<text x="42.6" y="148.9">0201</text>
<text x="55" y="148.3" transform="rotate(-90 55 148.3)">1</text>
<text x="173.6" y="149.2">J110</text>
<text x="42.6" y="150.6">50V</text>
<text x="42.6" y="152.2">±5%</text>
<text x="55" y="155.8" transform="rotate(-90 55 155.8)">2</text>
<text x="56.6" y="150.3">A127</text>
<text x="56.6" y="151.6">6.8nH</text>
<text x="56.6" y="152.9">±2%</text>
<text x="56.6" y="154.1">0402</text>
<text x="68.6" y="154.8">A102</text>
<text x="72.4" y="154.8">18pF</text>
<text x="74.7" y="155.9">1</text>
<text x="76.2" y="154.8">±5% 50V 0201</text>
<text x="78.4" y="155.9">2</text>
<text x="91.2" y="155.9">2</text>
<text x="92.7" y="154.1">S102</text>
<text x="103.8" y="155.9">10</text>
<text x="127.4" y="156" transform="rotate(-90 127.4 156)">1</text>
<text x="128.9" y="155.4">A108</text>
<text x="173.8" y="155.3">XM-217-XC-205-SP</text>
<text x="175.3" y="151.7">1</text>
<text x="175.3" y="153">2</text>
<text x="177.5" y="150.8">1</text>
<text x="177.5" y="152.1">2</text>
<text x="68.6" y="158.6">A100</text>
<text x="69.9" y="160.5">A103</text>
<text x="72.2" y="158.5">2</text>
<text x="72.2" y="161">1</text>
<text x="73.1" y="157.9">3.3nH ±2%</text>
<text x="73.7" y="159.9">5.1nH</text>
<text x="78.1" y="160.5">±3% 0201</text>
<text x="79.7" y="158.5">1</text>
<text x="79.7" y="161">2</text>
<text x="80.7" y="157.9">0402</text>
<text x="91.2" y="161">9</text>
<text x="91.2" y="158.5">8</text>
<text x="93.4" y="161.8">RF3</text>
<text x="93.4" y="159.3">RF2</text>
<text x="93.4" y="156.8">RF1</text>
<text x="99.9" y="156.8">RFC</text>
<text x="100.3" y="159.3">VIO</text>
<text x="100.5" y="161.8">ID0</text>
<text x="103.8" y="158.5">4</text>
<text x="103.8" y="161">3</text>
<text x="127.4" y="159.6" transform="rotate(-90 127.4 159.6)">2</text>
<text x="128.9" y="156.7">100pF</text>
<text x="128.9" y="160.5">0201</text>
<text x="128.9" y="159.2">50V</text>
<text x="128.9" y="157.9">±5%</text>
<text x="69.9" y="163.7">A101</text>
<text x="73.4" y="163.5">1</text>
<text x="73.7" y="163">12nH</text>
<text x="78.1" y="163">±3%</text>
<text x="80.9" y="163.5">2</text>
<text x="82" y="163.7">0201</text>
<text x="91.2" y="163.5">1</text>
<text x="91.2" y="166.1">7</text>
<text x="93.4" y="164.4">RF4</text>
<text x="93.4" y="166.9">GND</text>
<text x="98.5" y="166.9">SDATA</text>
<text x="99.3" y="164.4">SCLK</text>
<text x="103.8" y="163.5">6</text>
<text x="103.8" y="166.1">5</text>
<text x="173.4" y="166.3">J111</text>
<text x="176.8" y="168">1</text>
<text x="200.1" y="166.3">J112</text>
<text x="203.5" y="168">1</text>
<text x="225.5" y="166.3">J113</text>
<text x="228.9" y="168">1</text>
<text x="247.1" y="165.6">J602</text>
<text x="249.6" y="167.6">1</text>
<text x="251.8" y="166.7">1</text>
<text x="251.8" y="168">2</text>
<text x="271.2" y="166.3">J115</text>
<text x="274.6" y="168">1</text>
<text x="92.7" y="169.5">QM13346</text>
<text x="106" y="171.9">A114</text>
<text x="106.8" y="173.2">NM</text>
<text x="109.6" y="169.9" transform="rotate(-90 109.6 169.9)">1</text>
<text x="112.1" y="169.9" transform="rotate(-90 112.1 169.9)">1</text>
<text x="113.7" y="171.9">A113</text>
<text x="113.7" y="173.2">NM</text>
<text x="173.1" y="171.2">XM-217-XC-186-SP</text>
<text x="174.7" y="168.8">1</text>
<text x="199.8" y="171.2">XM-217-XC-186-SP</text>
<text x="201.3" y="168.8">1</text>
<text x="225.2" y="171.2">XM-217-XC-186-SP</text>
<text x="226.7" y="168.8">1</text>
<text x="247.1" y="171.9">818024280</text>
<text x="249.6" y="168.8">2</text>
<text x="249.6" y="170.1">3</text>
<text x="251.8" y="169.2">3</text>
<text x="270.9" y="171.2">XM-217-XC-186-SP</text>
<text x="272.5" y="168.8">1</text>
<text x="106.1" y="174.5">0201&lt;1uf</text>
<text x="109.6" y="176.1" transform="rotate(-90 109.6 176.1)">2</text>
<text x="112.1" y="176.1" transform="rotate(-90 112.1 176.1)">2</text>
<text x="113.7" y="174.5">0201&lt;1uf</text>
<text x="90.2" y="184.6">&lt;2&gt;</text>
<text x="90.7" y="182.1">&lt;2&gt; MIPI1_D_SDATA</text>
<text x="94" y="184.4">MIPI1_D_SCLK</text>
<text x="103.3" y="185.1">o</text>
<text x="105.2" y="181.9" transform="rotate(180 105.2 181.9)">o</text>
<text x="171.9" y="185.1">clip-cable-xm-l16</text>
<text x="173.1" y="180.3">K1</text>
<text x="173.4" y="182.8">1</text>
<text x="175.6" y="181.9">1</text>
<text x="193.5" y="185.1">clip-cable-xm-l16</text>
<text x="194.7" y="180.3">K2</text>
<text x="195" y="182.8">1</text>
<text x="197.1" y="181.9">1</text>
<text x="243" y="195.2">Title</text>
<text x="248.1" y="196.4">F1 MAIN</text>
<text x="243" y="199">Size</text>
<text x="243" y="202.8">Date:</text>
<text x="244.3" y="200.2">A2</text>
<text x="248.1" y="199">Document Number</text>
<text x="248.1" y="200.2">SMB1390&amp;WL POWER</text>
<text x="249.6" y="202.8">Tuesday, March 14, 2023</text>
<text x="268.4" y="202.8">Sheet</text>
<text x="274.7" y="202.8">1</text>
<text x="278.6" y="202.8">of</text>
<text x="282.4" y="202.8">1</text>
</g>
<g font-size=".9">
<text x="30.7" y=".9">5</text>
<text x="89.6" y=".9">4</text>
<text x="148.5" y=".9">3</text>
<text x="207.3" y=".9">2</text>
<text x="266.2" y=".9">1</text>
<text x=".4" y="28">D</text>
<text x="296" y="28">D</text>
<text x=".4" y="79.8">C</text>
<text x="296" y="79.8">C</text>
<text x=".4" y="131.7">B</text>
<text x="296" y="131.7">B</text>
<text x=".4" y="183.5">A</text>
<text x="296" y="183.5">A</text>
<text x="30.7" y="209.6">5</text>
<text x="89.6" y="209.6">4</text>
<text x="148.5" y="209.6">3</text>
<text x="207.3" y="209.6">2</text>
<text x="266.2" y="209.6">1</text>
</g>
</svg>
